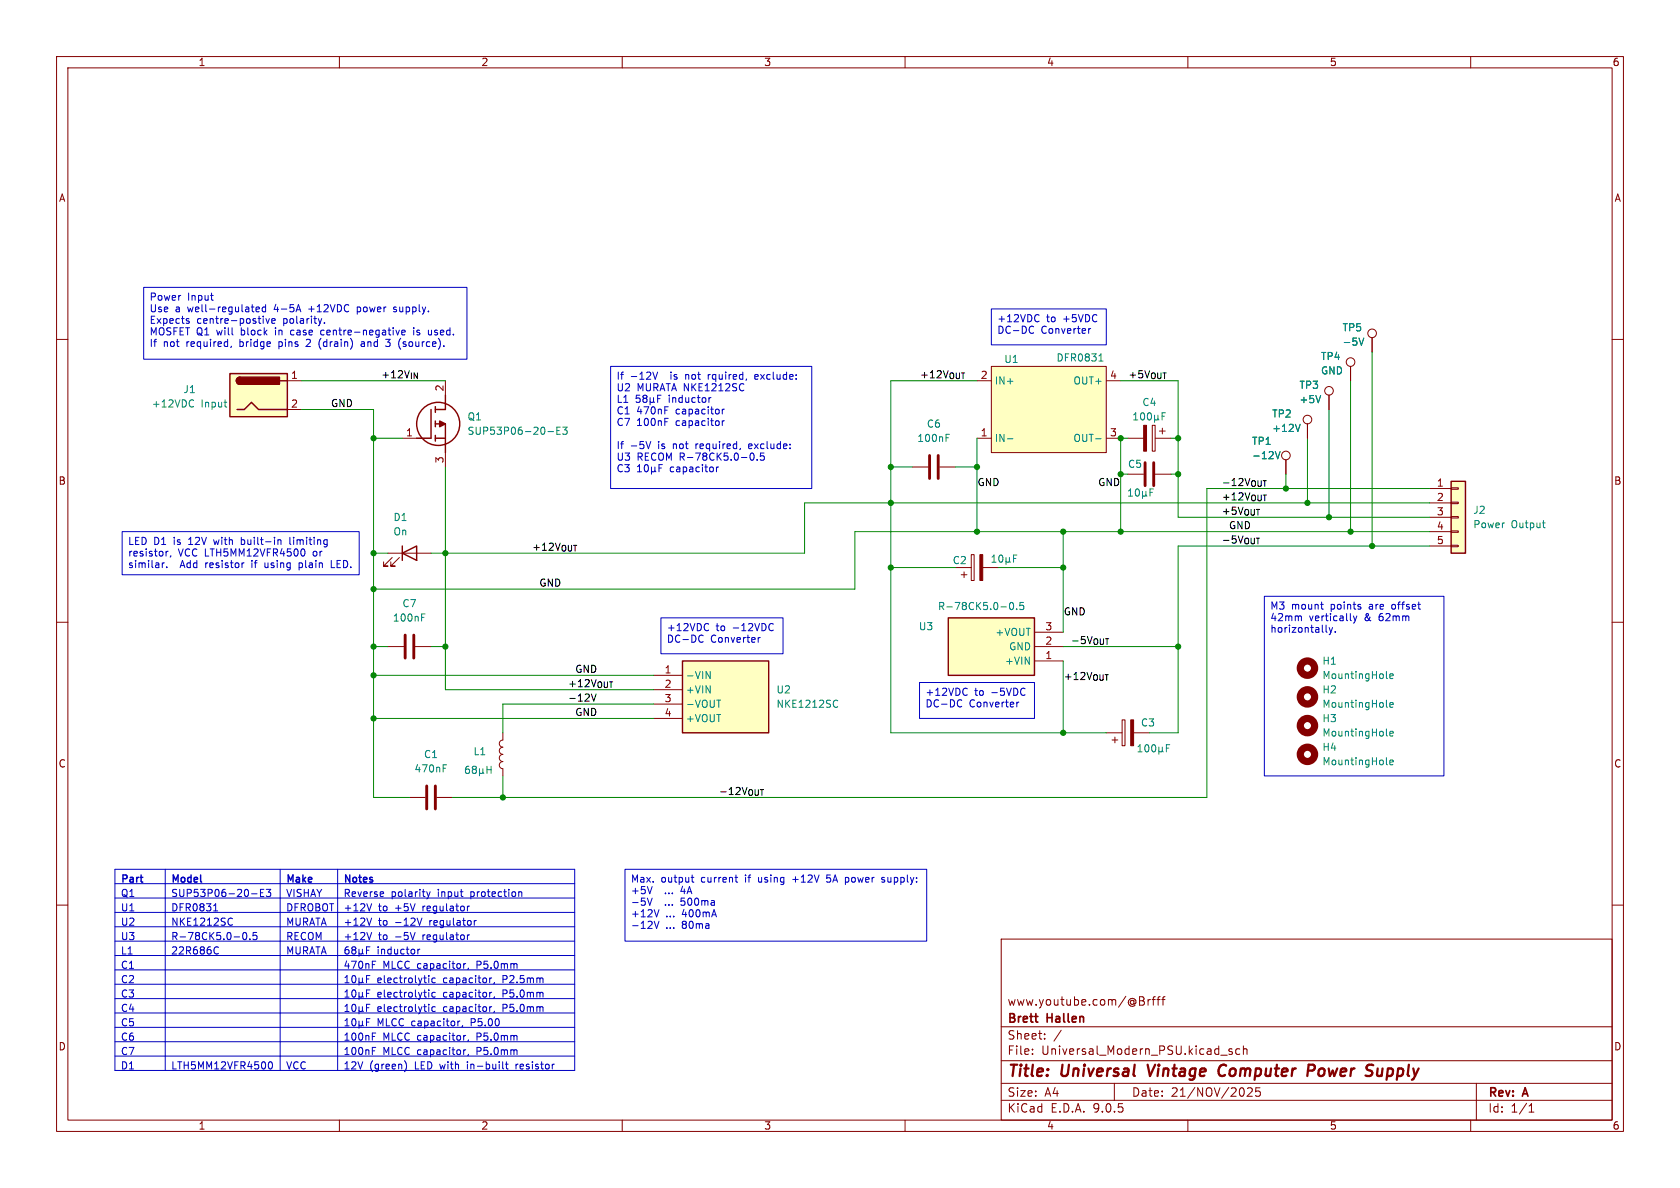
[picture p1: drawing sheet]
<svg xmlns="http://www.w3.org/2000/svg" width="297mm" height="210mm" viewBox="0 0 297 210" stroke-linecap="round" stroke-linejoin="round" font-family="sans-serif">
<g fill="none" stroke="#840000" stroke-width=".18">
<path d="M10 10h277v190h-277zM12 12h273v186h-273zM60 10v2M110 10v2M160 10v2M210 10v2M260 10v2M10 60h2M238.8 64.8v2.5M285 60h2M68.6 97.8h7.6M69.3 98.6l-1.5 1.5h.8h-.8v-.8"/>
<path d="M70.6 98.6l-1.5 1.5h.7h-.7v-.8M10 110h2M285 110h2M10 160h2M177 166h108v32h-108zM202.2 177.1v.5M203 176.7v1M203.4 176.7l-.3 .1-.1 .2M203.7 176.7h.5M204.2 176.2l-.3 .2v1.3M204.5 176.7h.6M205.1 176.2l-.4 .2v1.3"/>
<path d="M205.4 176.7h.6M206 176.2l-.4 .2v1.3M285 160h2M60 198v2M110 198v2M160 198v2M177 194.5h108M177 191.5h108M177 187.5h108M177 181.5h108M182.5 186.3v.1M182.5 185.5v.1"/>
<path d="M184.7 183.6v.1M184.7 182.8v.1M187.6 182.1l-1.3 2M197 191.5v3M210 198v2M215.8 186.5h1.2M217.8 185.5l-.3-.1-.3 .2 .1 .2 .5 .2v.3h-.6M219.2 185.5l-.5-.1-.2 .3v.4l.1 .2h.6M219.8 185.5l.2-.1 .4 .1 .1 .9M219.8 184.9v1.5M221.3 192.4v.5l-.8 .9h.9M222 192.3v.7l.2-.1h.5l.1 .6-.3 .3-.5-.1"/>
<path d="M260 198v2M261 191.5v6.5M270.3 196.6h.9M270.3 195.5l.4-.4v1.5"/>
<circle cx="238.8" cy="64" r=".76"/>
</g>
<path d="M202.9 188.2l.4 2M216.4 188.2a1.13 1.13 0 0 0-.9 .7 1.13 1.13 0 0 0 .2 1.2l.3 .1 .5-.1M231.4 188.2l.9 .1a.58 .58 0 0 1-.3 1h-.8M243.6 188.9l-.1 1.2 .2 .1 .5-.1" fill="none" stroke="#840000" stroke-width=".4"/>
<path d="M71.1 97.8l2.6-1.3v2.6zM71.1 96.5v2.6" fill="none" stroke="#840000" stroke-width=".25"/>
<path d="M256.5 85.1h2.6v12.7h-2.6z" fill="#ffffc2"/>
<path d="M256.5 85.1h2.6v12.7h-2.6z" fill="none" stroke="#840000" stroke-width=".25"/>
<g fill="none" stroke="#840000" stroke-width=".18">
<path d="M252.7 86.4h3.8M252.7 88.9h3.8M252.7 91.4h3.8M252.7 94h3.8M252.7 96.5h3.8M256.5 86.2h1.3v.3h-1.3zM256.5 88.8h1.3v.2h-1.3zM256.5 91.3h1.3v.3h-1.3zM256.5 93.9h1.3v.2h-1.3zM256.5 96.4h1.3v.2h-1.3zM68.6 114.3h2.8M73.4 114.3h2.8"/>
<path d="M88.9 132.1a.64 .64 0 0 0-.6 .6 .64 .64 0 0 0 .6 .7 .64 .64 0 0 0-.6 .6 .64 .64 0 0 0 .6 .6 .63 .63 0 0 0-.6 .7 .63 .63 0 0 0 .6 .6v1.3M88.9 129.5v1.3a.63 .63 0 0 0-.6 .6 .63 .63 0 0 0 .6 .7M72.4 141h2.8M77.2 141h2.8"/>
</g>
<g fill="none" stroke="#008484" stroke-width=".18">
<path d="M272.7 92.4h.5M273 93.3h.2M74.5 109.1h.5M74.5 108.5h.6M78.3 135.8h.5M78.3 135.2h.7M82.9 135.5h-.4a.86 .86 0 0 0 0 1.2l.4-.1 .1-.4-.2-.3h-.3l-.2 .3M83.7 136l-.2-.2 .2-.3h.3l.2 .2-.2 .3M83.7 136l-.2 .2 .1 .4 .1 .1h.4l.1-.2v-.3l-.2-.2M83.7 136h.3M84.8 136.5l.1 .2h.3l.2-.2M84.8 135.9v1.2"/>
<path d="M85.4 136.5l.1 .2M85.4 135.9v.6M86.1 135.5v1.2M86.1 136.1h.7M86.8 135.5v1.2"/>
</g>
<path d="M71.6 112.3v4M73.2 112.3v4M75.4 138.9v4.1M77 138.9v4.1" fill="none" stroke="#840000" stroke-width=".51"/>
<path d="M40.6 66h10.2v7.7h-10.2z" fill="#ffffc2"/>
<path d="M40.6 66h10.2v7.7h-10.2zM41.9 72.4h1.3l1.2-1.3 1.3 1.3h5.1M42.4 66.7a.64 .64 0 0 0-.6 .6 .64 .64 0 0 0 .6 .6M49.5 67.3h1.3" fill="none" stroke="#840000" stroke-width=".25"/>
<g fill="#840000" stroke="#840000" stroke-width=".25">
<path d="M42 66.9l.4-.2v1.2a.63 .63 0 0 1-.6-.3 .63 .63 0 0 1 .2-.7z"/>
<path d="M42.4 66.7h7v1.2h-7z"/>
</g>
<g fill="none" stroke="#840000" stroke-width=".18">
<path d="M50.8 67.3h2.5M50.8 72.4h2.5M171.7 98h.5v4.6h-.5zM227.3 81.3v2.5M168.9 100.3h2.8M169.9 101.6h1M170.4 101.1v1M173.7 100.3h2.8"/>
<circle cx="227.3" cy="80.5" r=".76"/>
</g>
<g fill="none" stroke="#008484" stroke-width=".18">
<path d="M34 70.7l.2 .1M34.2 71.8l-.2 .2M39.6 71.1h.5M40 72h.1M225.5 79.8l.4 1.3 .4-1.3M175.4 99.4h.7M175.4 98.5l.3-.4v1.3M176.8 98.2l.1-.1a.68 .68 0 0 1 .4 .7 .68 .68 0 0 1-.4 .6 .84 .84 0 0 1-.1-1.2zM177.8 99.2l.2 .2h.3l.2-.2M177.8 98.5v1.3M178.5 99.2l.1 .2M178.5 98.5v.7"/>
<path d="M179.2 98.7h.4M179.8 98.1h-.6v1.3"/>
</g>
<path d="M173.2 98h.5v4.6h-.5z" fill="#840000" stroke="#840000" stroke-width=".18"/>
<path d="M167.6 109.2h15.3v10.2h-15.3z" fill="#ffffc2"/>
<path d="M167.6 109.2h15.3v10.2h-15.3z" fill="none" stroke="#840000" stroke-width=".25"/>
<path d="M199.4 77.5h2.8M203.7 75.2h.5v4.6h-.5zM204.2 77.5h2.8M205 76.2h1M205.5 75.7v1M161.3 82.6h2.8M166.1 82.6h2.8M199.4 83.8h2.8M204.2 83.8h2.8M182.9 116.8h5.1M182.9 114.3h5.1M182.9 111.8h5.1" fill="none" stroke="#840000" stroke-width=".18"/>
<g fill="none" stroke="#008484" stroke-width=".18">
<path d="M167.2 77.4h.5M167.2 76.8h.7M200.4 74.2h.7M200.4 73.3l.4-.3v1.2M201.8 73h.1a.68 .68 0 0 1 .5 .6 .68 .68 0 0 1-.5 .6 .84 .84 0 0 1-.1-1.2zM203 73.1l.1-.1a.68 .68 0 0 1 .5 .6 .68 .68 0 0 1-.5 .6l-.1-.1-.2-.3zM204.1 74.1l.2 .1h.2l.2-.1M204.1 73.4v1.3M204.7 74.1l.2 .1M204.7 73.4v.7M205.4 73.6h.5M206 73h-.6v1.2"/>
<path d="M199.5 87.7h.7M199.5 86.8l.4-.4v1.3M200.9 86.5l.1-.1a.68 .68 0 0 1 .5 .7 .68 .68 0 0 1-.5 .6 .84 .84 0 0 1-.1-1.2zM202 87.5l.2 .2h.2l.2-.2M202 86.9v1.2M202.6 87.5l.2 .2M202.6 86.9v.6M203.3 87h.4M203.9 86.4h-.6v1.3M178.6 106.6l.2-.1a.68 .68 0 0 1 .4 .6 .68 .68 0 0 1-.4 .7 .84 .84 0 0 1-.2-1.2zM179.7 107.6v.2M180.9 106.5h-.6v.6l.2-.1h.4l.1 .2-.1 .4-.1 .2-.5-.2"/>
<path d="M245.1 119.8l.2 .2M245.7 119.5l.6-.1-.1-.2-.3-.1-.2 .2 .1 .6h.4M245.1 135l.2 .2M245.1 129.9l.2 .2M245.1 124.9l.2 .1M245.7 134.8l.6-.1-.1-.3h-.3l-.2 .1 .1 .6h.4M245.7 124.6l.6-.1-.1-.2-.3-.1-.2 .2 .1 .6h.4M245.7 129.7l.6-.1-.1-.3h-.3l-.2 .2 .1 .6h.4"/>
</g>
<path d="M202.2 75.2h.5v4.6h-.5z" fill="#840000" stroke="#840000" stroke-width=".18"/>
<g fill="none" stroke="#840000" stroke-width="1.3">
<circle cx="231.1" cy="118.1" r="1.27"/>
<circle cx="231.1" cy="123.2" r="1.27"/>
<circle cx="231.1" cy="128.3" r="1.27"/>
<circle cx="231.1" cy="133.3" r="1.27"/>
</g>
<path d="M164.3 80.5v4.1M165.9 80.5v4.1M202.4 81.8v4.1M204 81.8v4.1" fill="none" stroke="#840000" stroke-width=".51"/>
<path d="M175.3 64.8h20.3v15.2h-20.3z" fill="#ffffc2"/>
<path d="M172.7 77.5h2.6M172.7 67.3h2.6M175.3 64.8h20.3v15.2h-20.3zM195.6 77.5h2.5M195.6 67.3h2.5M195.6 129.5h2.8M196.6 130.8h1M197.1 130.3v1M198.4 127.3h.5v4.5h-.5zM200.4 129.5h2.8" fill="none" stroke="#840000" stroke-width=".18"/>
<g fill="none" stroke="#008484" stroke-width=".18">
<path d="M178.1 77.6h1M193.7 77.6h1M194.3 63.8h.7M194.4 62.9l.2-.3v1.2M201.2 132.9h.7M201.2 132l.3-.4v1.3M202.6 131.7l.1-.1a.68 .68 0 0 1 .4 .7 .68 .68 0 0 1-.4 .6 .84 .84 0 0 1-.1-1.2zM203.7 131.8l.2-.2a.68 .68 0 0 1 .4 .7 .68 .68 0 0 1-.4 .6l-.2-.1-.1-.4zM204.9 132.7l.2 .2h.2l.2-.2M204.9 132.1v1.2M205.5 132.7l.2 .2M205.5 132.1v.6"/>
<path d="M206.2 132.2h.4M206.8 131.6h-.6v1.3"/>
</g>
<path d="M199.9 127.3h.5v4.5h-.5z" fill="#840000" stroke="#840000" stroke-width=".18"/>
<path d="M120.6 116.8h15.3v12.7h-15.3z" fill="#ffffc2"/>
<g fill="none" stroke="#840000" stroke-width=".25">
<path d="M76.2 72.4v5.1h-2.5M77 77.5h1.7M77 71.9v1M77 74.4v1M77 77v1M77 74.9h1.7v5.1M78.7 69.9v2.5h-1.7M120.6 116.8h15.3v12.7h-15.3z"/>
<circle cx="77.5" cy="74.9" r="3.8"/>
</g>
<g fill="none" stroke="#840000" stroke-width=".18">
<path d="M242.6 59.7v2.5M71.1 77.5h2.6M78.7 67.3v2.6M231.1 74.9v2.6M234.9 69.9v2.5M238.8 64.8v2.5M78.7 80v2.6M227.3 81.3v2.5M115.6 119.4h5M115.6 121.9h5M115.6 124.5h5M115.6 127h5"/>
<circle cx="242.6" cy="58.9" r=".76"/>
<circle cx="231.1" cy="74.2" r=".76"/>
<circle cx="234.9" cy="69.1" r=".76"/>
</g>
<path d="M240.3 59.8l.4 1.2 .4-1.2M96.9 76.3h.9M98.4 76.1h.5M99.1 75.5h-.7v1.3h.7M99.5 75.5h.8l-.5 .5 .4 .1v.6l-.2 .1-.5-.1M225.5 79.8l.4 1.3 .4-1.3M229.9 75l-.5 1.3M233.5 69.9l-.4 1.3M124.8 118.7l.8 1.3v-1.3M126.7 123.8h.7M147.7 123.8l.4 .1M148.1 124.9l-.4 .1" fill="none" stroke="#008484" stroke-width=".18"/>
<path d="M77.7 74.4l1 .5-1 .5z" fill="#840000" stroke="#840000" stroke-width=".25"/>
<path d="M104.5 122.7l.5 1.2 .4-1.2" fill="none" stroke="#000" stroke-width=".18"/>
<path d="M22.4 154.8l-.7-.1v1.2M24.9 154.7v1.1M30.6 155.9v-1.2l.5 .9 .4-.9v1.2M33.8 154.7v1.2M35.5 154.7v1.1M51 155.9v-1.2l.4 .9 .4-.9v1.2M53.6 154.7v1.2M61.8 154.7v1.2l-.7-1.2v1.2M63.6 154.7v1.1" fill="none" stroke="#0000c2" stroke-width=".25"/>
<g fill="none" stroke="#0000c2" stroke-width=".18">
<path d="M25.4 50.8h57.1v12.7h-57.1zM33.1 56.7l.3 .1 .1 .2-.2 .2h-.3M37.2 52.2h.5M37.6 53.1h.1M44.4 54.3h.5M44.8 55.1h.1M45.3 54.7l.6-.1-.1-.3h-.4l-.1 .2v.6h.5M46.5 55.9v.1M46.5 56.3v.9M47 54.3h-.4l-.3 .2 .2 .6h.5M47 53.8v1.3M47 56.3l.3 .9 .3-.9"/>
<path d="M48 56.7l.6-.1v-.2l-.4-.1-.2 .2 .1 .6h.5M51.4 58.5v.5l.2 .2M52.8 53.8l.4 1.3M56.8 58.5v.6l.4 .1M56.8 59.8a1.46 1.46 0 0 0 0 1.9M56.9 56.3l-.3 .9M57.2 58.4h-.4M57.4 57v.2M63.2 54.3v1.2M63.2 55.1h.1M63.3 54.3h-.1M69.6 55.1h.3"/>
<path d="M69.9 54.3l-.3 .2v.1l.3 .1M70.6 58.4l-.3 .8M71 58.8l.6-.1v-.3h-.4l-.2 .1 .1 .6h.5M73.1 57.9v.2M73.1 58.4v.8M76.3 59.1l-.4 .1M76.3 58.4v.8M175.3 54.6h20.3v6.4h-20.3zM182.7 58.8l-.3 .1M183.4 55.6l.3 .1M183.7 56.8l-.3 .1M192.5 58.1v.8"/>
<path d="M192.8 58.1l-.3 .2M40.9 61.2l-.1 .2M54.8 60.5l-.7 .8h.8M64.4 60.7l-.4 .1-.2 .2 .2 .3 .4-.1M68.9 60.6l.1 .1M69 61l-.3 .3h-.3M71.3 61.2l.3 .1M71.4 60.4l-.1 .2 .1 .2M107.9 64.8h35.6v21.6h-35.6zM112.5 69.9l-.1 .6 .2-.2 .5 .1 .1 .5-.3 .2-.5-.1M113.7 70.1l.2 .3M113.9 70.4l-.2 .3v.3l.2 .1h.4l.1-.2v-.2l-.3-.3"/>
<path d="M113.9 70.4h.2M114.4 70.1l-.3 .3M114.9 71l.2 .1h.3l.1-.1M114.9 70.3v1.3M115.1 78l-.5 1.3M115.4 65.8l.4 1.2 .5-1.2M115.5 71l.2 .1M115.5 70.3v.7M116.3 70.5h.4M116.3 69.9v1.2M125.2 66.2v.8M125.3 70.3v.8"/>
<path d="M125.5 66.2l-.3 .2M125.7 70.3l-.4 .2M127.7 72.3v.9M127.7 74.4v.8M128.1 72.3l-.4 .3M128.1 74.4l-.4 .2M130.9 79.3l-.1 .1M132.5 78.5l-.2 .1v.5l.2 .2M133 78.8l-.7 .1M133.9 66.2h-.3l-.2 .2 .1 .6h.4M134 66.5l-.6 .1M21.6 94h41.9v7.6h-41.9z"/>
<path d="M28.7 99.5v.8M28.8 99.6l-.1 .1M29.4 97.5v.8M29.7 97.5l-.3 .2M30.2 98.2l-.1 .3M42.7 95v1.3M42.7 96.2l.1 .1M42.8 95.4l-.1 .1M43.1 99.5l-.2 .1M46.8 99.5v.7l.2 .1M49.1 95.4v.9M49.1 95.5l.2-.1 .3 .1 .1 .8"/>
<path d="M51.2 95v1.1l.2 .2M52.9 99.5v1.3M53.2 99.5l-.3 .1M53.9 97.5l-.1 .7-.3 .1M58.6 99.1v1.2h.6M112.7 83.4h.7M112.9 82.3l-.2 .2M113.1 82.1v1.3M114 82.4l-.1 .5 .1 .4 .2 .1 .4-.2v-.8M115.2 83.2l.2 .2h.2l.2-.2M115.2 82.6v1.2M115.8 83.2l.2 .2"/>
<path d="M115.8 82.6v.6M116.5 82.7h.4M116.5 82.1v1.3M126.7 82.6v.8M127 82.6l-.3 .2M132.6 80.3v.3M133.3 80.3v.6l-.2 .4h-.3l-.2-.4M133.9 81.2v.2M134.5 80.1l-.1 .6 .2-.1h.4l.1 .5-.2 .3-.5-.2M29.5 100.2v.1M52.9 100.3h.3M116.8 109.2h21.6v6.4h-21.6z"/>
<path d="M124.3 113.4l-.4 .1M125 110.2l.3 .1M125.3 111.4l-.3 .1M134 112.7v.8M134.4 112.7l-.4 .2M136.5 110.2l.2 .1M136.7 111.4l-.2 .1M223.5 105.4h31.8v31.8h-31.8zM229.7 108.9l.4 .2v.6M233.5 106.8h.4M233.7 107.6l.2 .1M234.4 110.5v1.1l.2 .2"/>
<path d="M235 110.9l.3 .9M235.3 111.8l-.3 .4M235.6 110.9l-.3 .9M236.1 111.7v.1M239.3 108.9l.3 .8M239.6 109.7l-.3 .5M239.9 108.9l-.3 .8M162.6 120.7h20.3v6.3h-20.3zM170 124.8l-.3 .2M170.7 121.7l.3 .1M171 122.8l-.3 .1M179.8 124.1v.9"/>
<path d="M180.1 124.1l-.3 .3M181.2 121.7v.1M181.2 122.8v.1M20.3 156.2h81.3M20.3 158.8h81.3M20.3 153.7h81.3v35.5h-81.3zM29.2 153.7v35.5M44.5 158h.9M46 157.8h.5M46.7 157.2h-.7v1.3h.7M47.1 157.2h.8l-.5 .5 .4 .1v.6l-.2 .1-.5-.1M49.5 153.7v35.5"/>
<path d="M59.7 153.7v35.5M65.7 159.8l-.4 1.2M67.8 157.7v.2l-.6 .2M75.4 157.6l.3 .9M75.7 158.5l-.3 .4M76 157.6l-.3 .9M91.7 157.8l.2-.2 .3 .1 .1 .8M110.5 153.7h53.3v12.7h-53.3zM114.4 158.8l.5 1.2 .4-1.2M115.3 156.7l-.4 1.3M122.2 155.1h.5M122.4 154.7v1.1l.3 .1"/>
<path d="M129.9 155.1h.5M130.1 155.8l.3 .1M140.1 155.5h1M146.1 155.8l.5 .1M146.8 154.7h-.6l-.1 .6 .5-.1M149.6 155.1l.4 .1M150 155.8l-.4 .1M155.9 155.3l.5 .4-.2 .2h-.3M156.4 155.2l-.3-.1-.2 .2M20.3 161.3h81.3M20.3 163.8h81.3M20.3 166.4h81.3"/>
<path d="M20.3 168.9h81.3M20.3 171.5h81.3M20.3 174h81.3M20.3 176.5h81.3M20.3 179.1h81.3M37.8 161h.7M37.9 160.1l.2-.3v1.2M38.1 167.4h.3l.2 .1M38.6 168.5l-.2 .1h-.3M40.7 162.3l.4 .1M41.1 163.4l-.4 .2M43 165l.2-.2a.68 .68 0 0 1 .4 .7 .68 .68 0 0 1-.4 .6l-.2-.1-.1-.4z"/>
<path d="M44.2 166v.1M45.4 164.8h-.6l-.1 .6 .2-.1 .4 .1 .1 .2v.4l-.2 .1-.5-.1M61 173.7h.7M61 172.8l.3-.3v1.2M61 175.4l.3-.4v1.3M61 177.9l.3-.4v1.3M61 176.3h.7M61 178.8h.7M61.6 167.4h-.4a.86 .86 0 0 0 0 1.2l.4-.1 .1-.4-.2-.2h-.3l-.2 .2M62.3 172.6l.2-.1a.68 .68 0 0 1 .4 .6 .68 .68 0 0 1-.4 .6l-.2-.1-.1-.4zM62.3 175.1l.2-.1a.68 .68 0 0 1 .4 .6 .68 .68 0 0 1-.4 .7l-.2-.2-.1-.3zM62.3 177.7l.2-.2a.68 .68 0 0 1 .4 .7 .68 .68 0 0 1-.4 .6l-.2-.1-.1-.4z"/>
<path d="M62.4 167.9l-.2 .3 .1 .3 .1 .1h.4l.1-.2v-.2l-.2-.3M62.4 167.9l-.2-.2 .2-.3h.3l.2 .2-.2 .3M62.4 167.9h.3M63.5 168.5l.1 .1h.3l.2-.1M63.5 167.8v1.3M63.5 172.9v1.2M63.5 175.4v1.3M63.5 178v1.2M63.5 173.5l.1 .2h.3l.2-.2M63.5 176.1l.1 .2h.3l.2-.2M63.5 178.6l.1 .2h.3l.2-.2M64.1 168.5l.2 .1"/>
<path d="M64.1 167.8v.7M64.1 172.9v.6M64.1 175.4v.7M64.1 178v.6M64.1 173.5l.2 .2M64.1 176.1l.2 .2M64.1 178.6l.2 .2M64.8 168h.4M64.8 173.1h.4M64.8 175.6h.4M64.8 178.1h.4M65.4 167.4h-.6v1.2"/>
<path d="M65.4 172.5h-.6v1.2M65.4 175h-.6v1.3M65.4 177.5h-.6v1.3M65.7 162.3l-.4 1.3M65.7 164.8l-.4 1.3M65.8 170.5h.4M65.8 169.9h.6M73.4 164.8l-.4 1.3M73.9 167.8v.8M74.2 167.8l-.3 .2M74.6 162.3l-.4 1.3M75.7 172.5l.1 .1"/>
<path d="M75.8 172.5v.1M75.8 172.9v.8M75.8 175v.1M75.8 175.4v.9M75.8 177.5v.2M75.8 178v.8M75.9 172.5l-.1 .1M77 172.9h-.4l-.3 .2 .2 .6h.5M77 175.5l-.4-.1-.3 .3 .2 .5h.5M77 178h-.4l-.3 .2 .2 .5h.5M82.3 170.3l-.3 .3M82.6 160.2v.8"/>
<path d="M82.6 165.3v.8M82.8 171.1l-.1 .3M83 160.2l-.4 .2M83 165.3l-.4 .2M83.8 162.7v.9M84.2 162.7l-.4 .3M86.9 172.9l-.3 .2M86.9 175.4l-.3 .3M86.9 178l-.3 .2M87.4 173.7l-.1 .2M87.4 176.2l-.1 .2M87.4 178.7l-.1 .3"/>
<path d="M115.7 162.9l.4 1.2 .4-1.2M116.5 160.8l-.4 1.3M20.3 181.6h81.3M20.3 184.2h81.3M20.3 186.7h81.3M47.6 187.8l.1-.1a.68 .68 0 0 1 .5 .6 .68 .68 0 0 1-.5 .7l-.1-.2-.2-.3zM61 180.4l.3-.3v1.2M61 181.3h.7M62.3 180.2l.2-.1a.68 .68 0 0 1 .4 .6 .68 .68 0 0 1-.4 .6l-.2-.1-.1-.3zM63.5 180.5v1.3M63.5 181.2l.1 .1h.3l.2-.1M64.1 180.5v.7"/>
<path d="M64.1 181.2l.2 .1M64.8 180.7h.4M65.4 180.1h-.6v1.2M65.8 183.2h.4M65.8 182.6h.6M65.8 185.8h.4M65.8 185.2h.6M71.7 187.8a1.47 1.47 0 0 1-.2 1.6M81.3 180.5l-.4 .2M81.8 181.3l-.1 .2M82.3 183l-.3 .3M82.3 185.6l-.3 .2"/>
<path d="M82.8 183.8l-.1 .3M82.8 186.4l-.1 .2M88.9 187.7v1.1l.1 .2M89.3 188.1h.5M89.5 187.7v1.1l.3 .2M91.2 188.1v.9M91.5 188.1l-.3 .3"/>
</g>
<g fill="none" stroke="#008400" stroke-width=".18">
<path d="M53.3 72.4h12.7v68.6h6.4M53.3 67.3h25.4M66 77.5h5.1M172.7 67.3h-15.2v62.2h38.1M172.7 77.5v16.5M198.1 67.3h10.2v24.1h44.4M199.4 77.5h-1.3v16.5M207 77.5h1.3M231.1 77.5v11.4M234.9 72.4v19M238.8 67.3v26.7M242.6 62.2v34.3"/>
<path d="M66 97.8h2.6M78.7 82.6v39.3h36.9M157.5 82.6h3.8M168.9 82.6h3.8M188 94v17.8M198.1 83.8h1.3M207 83.8h1.3M227.3 83.8v2.6M252.7 96.5h-44.4v33h-5.1M252.7 86.4h-39.3v54.6h-133.4M252.7 88.9h-110.5v8.9h-66M252.7 94h-101.6v10.1h-85.1"/>
<path d="M66 114.3h2.6M66 119.4h49.6M76.2 114.3h2.5M157.5 100.3h11.4M176.5 100.3h11.5M188 114.3h20.3M188 116.8v12.7M66 127h49.6M88.9 137.2v3.8M115.6 124.5h-26.7v5"/>
</g>
<g fill="#008400" stroke="#008400" stroke-width=".18">
<circle cx="242.6" cy="96.5" r=".46"/>
<circle cx="238.8" cy="94" r=".46"/>
<circle cx="234.9" cy="91.4" r=".46"/>
<circle cx="227.3" cy="86.4" r=".46"/>
<circle cx="231.1" cy="88.9" r=".46"/>
<circle cx="208.3" cy="77.5" r=".46"/>
<circle cx="157.5" cy="100.3" r=".46"/>
<circle cx="157.5" cy="88.9" r=".46"/>
<circle cx="88.9" cy="141" r=".46"/>
<circle cx="78.7" cy="97.8" r=".46"/>
<circle cx="188" cy="100.3" r=".46"/>
<circle cx="208.3" cy="114.3" r=".46"/>
<circle cx="198.1" cy="94" r=".46"/>
<circle cx="188" cy="94" r=".46"/>
<circle cx="172.7" cy="82.6" r=".46"/>
<circle cx="208.3" cy="83.8" r=".46"/>
<circle cx="198.1" cy="83.8" r=".46"/>
<circle cx="188" cy="129.5" r=".46"/>
<circle cx="198.1" cy="77.5" r=".46"/>
<circle cx="157.5" cy="82.6" r=".46"/>
<circle cx="172.7" cy="94" r=".46"/>
<circle cx="66" cy="104.1" r=".46"/>
<circle cx="66" cy="114.3" r=".46"/>
<circle cx="66" cy="127" r=".46"/>
<circle cx="66" cy="119.4" r=".46"/>
<circle cx="66" cy="77.5" r=".46"/>
<circle cx="78.7" cy="114.3" r=".46"/>
<circle cx="66" cy="97.8" r=".46"/>
</g>
<g font-size="2.8" fill="#840000">
<text x="178" y="190.9">Title:</text>
<text x="187.7" y="190.9">Universal</text>
<text x="203.8" y="190.9">Vintage</text>
<text x="217.1" y="190.9">Computer</text>
<text x="233.6" y="190.9">Power</text>
<text x="244.8" y="190.9">Supply</text>
</g>
<g font-size="2.1" fill="#840000">
<text x="178" y="178">www.youtube.com/@Brfff</text>
<text x="178" y="184">Sheet:</text>
<text x="178" y="181.2">Brett</text>
<text x="185.2" y="181.2">Hallen</text>
<text x="178" y="186.7">File:</text>
<text x="184.1" y="186.7">Universal_Modern_PSU.kicad_sch</text>
<text x="178" y="196.9">KiCad</text>
<text x="178" y="194.1">Size:</text>
<text x="184.7" y="194.1">A4</text>
<text x="185.7" y="196.9">E.D.A.</text>
<text x="193.3" y="196.9">9.0.5</text>
<text x="200" y="194.1">Date:</text>
<text x="207" y="194.1">21/NOV/2025</text>
<text x="263" y="194.3">Rev:</text>
<text x="263" y="196.9">Id:</text>
<text x="267.1" y="196.9">1/1</text>
<text x="269.4" y="194.3">A</text>
</g>
<g font-size="1.8" fill="#840000">
<text x="35" y="11.9">1</text>
<text x="85" y="11.9">2</text>
<text x="135" y="11.9">3</text>
<text x="185" y="11.9">4</text>
<text x="235" y="11.9">5</text>
<text x="285" y="11.9">6</text>
<text x="10.3" y="35.9">A</text>
<text x="285.3" y="35.9">A</text>
<text x="51.4" y="67.1">1</text>
<text x="78.5" y="69.3" transform="rotate(-90 78.5 69.3)">2</text>
<text x="196.1" y="67.1">4</text>
<text x="51.4" y="72.1">2</text>
<text x="71.7" y="77.2">1</text>
<text x="173.3" y="77.2">1</text>
<text x="196.1" y="77.2">3</text>
<text x="78.5" y="82" transform="rotate(-90 78.5 82)">3</text>
<text x="10.3" y="85.9">B</text>
<text x="253.9" y="86.1">1</text>
<text x="253.9" y="88.6">2</text>
<text x="285.3" y="85.9">B</text>
<text x="253.9" y="91.2">3</text>
<text x="253.9" y="93.7">4</text>
<text x="253.9" y="96.3">5</text>
<text x="184.7" y="111.5">3</text>
<text x="117.4" y="119.1">1</text>
<text x="184.7" y="116.6">1</text>
<text x="184.7" y="114">2</text>
<text x="117.4" y="121.7">2</text>
<text x="117.4" y="124.2">3</text>
<text x="117.4" y="126.7">4</text>
<text x="10.3" y="135.9">C</text>
<text x="285.3" y="135.9">C</text>
<text x="10.3" y="185.9">D</text>
<text x="285.3" y="185.9">D</text>
<text x="35" y="199.9">1</text>
<text x="85" y="199.9">2</text>
<text x="135" y="199.9">3</text>
<text x="185" y="199.9">4</text>
<text x="235" y="199.9">5</text>
<text x="285" y="199.9">6</text>
</g>
<g font-size="1.8" fill="#0000c2">
<text x="26.4" y="53.5">Power</text>
<text x="33.1" y="53.5">Input</text>
<text x="26.4" y="55.5">Use</text>
<text x="26.4" y="57.6">Expects</text>
<text x="26.4" y="59.6">MOSFET Q1</text>
<text x="31" y="55.5">a</text>
<text x="33.3" y="55.5">well-regulated</text>
<text x="34.8" y="57.6">centre-postive</text>
<text x="38.4" y="59.6">will</text>
<text x="42.9" y="59.6">block</text>
<text x="48.7" y="55.5">4-5A</text>
<text x="49.1" y="59.6">in</text>
<text x="50.2" y="57.6">polarity.</text>
<text x="52" y="59.6">case</text>
<text x="55" y="55.5">+12VDC</text>
<text x="57.6" y="59.6">centre-negative</text>
<text x="63.8" y="55.5">power</text>
<text x="70.4" y="55.5">supply.</text>
<text x="74.2" y="59.6">is</text>
<text x="77" y="59.6">used.</text>
<text x="176.2" y="57.3">+12VDC</text>
<text x="176.2" y="59.3">DC-DC</text>
<text x="184" y="59.3">Converter</text>
<text x="185" y="57.3">to</text>
<text x="188" y="57.3">+5VDC</text>
<text x="26.4" y="61.7">If</text>
<text x="28.9" y="61.7">not</text>
<text x="33" y="61.7">required,</text>
<text x="42.6" y="61.7">bridge</text>
<text x="49.7" y="61.7">pins</text>
<text x="54.8" y="61.7">2</text>
<text x="57.2" y="61.7">(drain)</text>
<text x="64.9" y="61.7">and</text>
<text x="69.5" y="61.7">3</text>
<text x="71.9" y="61.7">(source).</text>
<text x="108.9" y="67.4">If</text>
<text x="108.9" y="69.5">U2</text>
<text x="108.9" y="71.5">L1</text>
<text x="111.4" y="67.4">-12V</text>
<text x="112.6" y="69.5">MURATA NKE1212SC</text>
<text x="118.3" y="71.5">inductor</text>
<text x="118.8" y="67.4">is</text>
<text x="121.6" y="67.4">not</text>
<text x="125.8" y="67.4">rquired,</text>
<text x="134.3" y="67.4">exclude:</text>
<text x="108.9" y="73.6">C1</text>
<text x="108.9" y="75.6">C7</text>
<text x="112.6" y="73.6">470nF</text>
<text x="112.6" y="75.6">100nF</text>
<text x="119.6" y="73.6">capacitor</text>
<text x="119.6" y="75.6">capacitor</text>
<text x="108.9" y="79.7">If</text>
<text x="108.9" y="81.8">U3</text>
<text x="108.9" y="83.8">C3</text>
<text x="111.4" y="79.7">-5V</text>
<text x="112.6" y="81.8">RECOM R-78CK5.0-0.5</text>
<text x="116.4" y="79.7">is</text>
<text x="118.6" y="83.8">capacitor</text>
<text x="119.2" y="79.7">not</text>
<text x="123.4" y="79.7">required,</text>
<text x="133" y="79.7">exclude:</text>
<text x="22.5" y="96.7">LED D1</text>
<text x="22.5" y="98.7">resistor,</text>
<text x="22.5" y="100.7">similar.</text>
<text x="30.8" y="96.7">is</text>
<text x="31.5" y="98.7">VCC LTH5MM12VFR4500</text>
<text x="32" y="100.7">Add</text>
<text x="33.6" y="96.7">12V</text>
<text x="36.6" y="100.7">resistor</text>
<text x="38.3" y="96.7">with</text>
<text x="43.3" y="96.7">built-in</text>
<text x="44.9" y="100.7">if</text>
<text x="47.4" y="100.7">using</text>
<text x="52.1" y="96.7">limiting</text>
<text x="53.7" y="100.7">plain</text>
<text x="55.6" y="98.7">or</text>
<text x="59.6" y="100.7">LED.</text>
<text x="117.8" y="111.9">+12VDC</text>
<text x="117.8" y="113.9">DC-DC</text>
<text x="125.6" y="113.9">Converter</text>
<text x="126.6" y="111.9">to</text>
<text x="129.6" y="111.9">-12VDC</text>
<text x="224.5" y="108.1">M3</text>
<text x="224.5" y="110.1">42mm</text>
<text x="224.5" y="112.2">horizontally.</text>
<text x="228.3" y="108.1">mount</text>
<text x="231.4" y="110.1">vertically</text>
<text x="235.3" y="108.1">points</text>
<text x="241.3" y="110.1">&amp;</text>
<text x="242.3" y="108.1">are</text>
<text x="244.1" y="110.1">62mm</text>
<text x="246.5" y="108.1">offset</text>
<text x="163.5" y="123.3">+12VDC</text>
<text x="163.5" y="125.4">DC-DC</text>
<text x="171.3" y="125.4">Converter</text>
<text x="172.3" y="123.3">to</text>
<text x="175.3" y="123.3">-5VDC</text>
<text x="21.3" y="156.7">Part</text>
<text x="21.3" y="158.9">Q1</text>
<text x="21.3" y="161.4">U1</text>
<text x="30.2" y="156.7">Model</text>
<text x="30.2" y="158.9">SUP53P06-20-E3</text>
<text x="30.2" y="161.4">DFR0831</text>
<text x="50.5" y="156.7">Make</text>
<text x="50.5" y="158.9">VISHAY</text>
<text x="50.5" y="161.4">DFROBOT</text>
<text x="60.6" y="156.7">Notes</text>
<text x="60.6" y="158.9">Reverse</text>
<text x="60.6" y="161.4">+12V</text>
<text x="66.9" y="161.4">to</text>
<text x="69.1" y="158.9">polarity</text>
<text x="69.9" y="161.4">+5V</text>
<text x="75" y="161.4">regulator</text>
<text x="77.5" y="158.9">input</text>
<text x="83.4" y="158.9">protection</text>
<text x="111.4" y="156.3">Max.</text>
<text x="111.4" y="158.4">+5V</text>
<text x="111.4" y="160.4">-5V</text>
<text x="116.8" y="156.3">output</text>
<text x="117.7" y="158.4">...</text>
<text x="117.7" y="160.4">...</text>
<text x="120.6" y="158.4">4A</text>
<text x="120.6" y="160.4">500ma</text>
<text x="124.1" y="156.3">current</text>
<text x="132" y="156.3">if</text>
<text x="134.5" y="156.3">using</text>
<text x="140.8" y="156.3">+12V</text>
<text x="147" y="156.3">5A</text>
<text x="150.5" y="156.3">power</text>
<text x="157.2" y="156.3">supply:</text>
<text x="21.3" y="164">U2</text>
<text x="21.3" y="166.5">U3</text>
<text x="30.2" y="164">NKE1212SC</text>
<text x="30.2" y="166.5">R-78CK5.0-0.5</text>
<text x="50.5" y="164">MURATA</text>
<text x="50.5" y="166.5">RECOM</text>
<text x="60.6" y="164">+12V</text>
<text x="60.6" y="166.5">+12V</text>
<text x="66.9" y="164">to</text>
<text x="66.9" y="166.5">to</text>
<text x="69.9" y="164">-12V</text>
<text x="69.9" y="166.5">-5V</text>
<text x="75" y="166.5">regulator</text>
<text x="76.2" y="164">regulator</text>
<text x="111.4" y="162.5">+12V</text>
<text x="111.4" y="164.5">-12V</text>
<text x="117.7" y="162.5">...</text>
<text x="117.7" y="164.5">...</text>
<text x="120.7" y="162.5">400mA</text>
<text x="120.7" y="164.5">80ma</text>
<text x="21.3" y="169">L1</text>
<text x="21.3" y="171.6">C1</text>
<text x="30.2" y="169">22R686C</text>
<text x="50.5" y="169">MURATA</text>
<text x="60.6" y="171.6">470nF</text>
<text x="66.7" y="169">inductor</text>
<text x="67.7" y="171.6">MLCC capacitor,</text>
<text x="84.5" y="171.6">P5.0mm</text>
<text x="21.3" y="174.1">C2</text>
<text x="21.3" y="176.7">C3</text>
<text x="21.3" y="179.2">C4</text>
<text x="66.7" y="174.1">electrolytic</text>
<text x="66.7" y="176.7">electrolytic</text>
<text x="66.7" y="179.2">electrolytic</text>
<text x="78.5" y="174.1">capacitor,</text>
<text x="78.5" y="176.7">capacitor,</text>
<text x="78.5" y="179.2">capacitor,</text>
<text x="89.1" y="174.1">P2.5mm</text>
<text x="89.1" y="176.7">P5.0mm</text>
<text x="89.1" y="179.2">P5.0mm</text>
<text x="21.3" y="181.7">C5</text>
<text x="21.3" y="184.3">C6</text>
<text x="60.6" y="184.3">100nF</text>
<text x="66.7" y="181.7">MLCC capacitor,</text>
<text x="67.7" y="184.3">MLCC capacitor,</text>
<text x="83.5" y="181.7">P5.00</text>
<text x="84.5" y="184.3">P5.0mm</text>
<text x="21.3" y="186.8">C7</text>
<text x="21.3" y="189.4">D1</text>
<text x="30.2" y="189.4">LTH5MM12VFR4500</text>
<text x="50.5" y="189.4">VCC</text>
<text x="60.6" y="186.8">100nF</text>
<text x="60.6" y="189.4">12V</text>
<text x="65.3" y="189.4">(green)</text>
<text x="67.7" y="186.8">MLCC capacitor,</text>
<text x="73.4" y="189.4">LED with</text>
<text x="83" y="189.4">in-built</text>
<text x="84.5" y="186.8">P5.0mm</text>
<text x="91.8" y="189.4">resistor</text>
</g>
<g font-size="1.8" fill="#008484">
<text x="237.2" y="58.8">TP5</text>
<text x="177.4" y="64.4">U1</text>
<text x="186.7" y="64.1">DFR0831</text>
<text x="233.4" y="63.9">TP4</text>
<text x="237.2" y="61.3">-5V</text>
<text x="32.3" y="69.7">J1</text>
<text x="175.8" y="68.2">IN+</text>
<text x="189.7" y="68.2">OUT+</text>
<text x="201.9" y="72">C4</text>
<text x="229.6" y="68.9">TP3</text>
<text x="229.6" y="71.5">+5V</text>
<text x="233.4" y="66.4">GND</text>
<text x="26.7" y="72.2">+12VDC</text>
<text x="35.5" y="72.2">Input</text>
<text x="82.6" y="77.1">SUP53P06-20-E3</text>
<text x="82.6" y="74.5">Q1</text>
<text x="163.8" y="75.8">C6</text>
<text x="224.8" y="74">TP2</text>
<text x="224.8" y="76.6">+12V</text>
<text x="162.1" y="78.3">100nF</text>
<text x="175.8" y="78.3">IN-</text>
<text x="189.7" y="78.3">OUT-</text>
<text x="199.3" y="82.9">C5</text>
<text x="221.2" y="78.8">TP1</text>
<text x="221.2" y="81.4">-12V</text>
<text x="69.5" y="92.3">D1</text>
<text x="69.5" y="94.8">On</text>
<text x="260.4" y="91">J2</text>
<text x="260.4" y="93.6">Power</text>
<text x="267.2" y="93.6">Output</text>
<text x="168.3" y="99.9">C2</text>
<text x="71" y="107.5">C7</text>
<text x="69.4" y="110.1">100nF</text>
<text x="162.3" y="111.6">U3</text>
<text x="165.7" y="108.1">R-78CK5.0-0.5</text>
<text x="175.9" y="112.6">+VOUT</text>
<text x="177.6" y="117.7">+VIN</text>
<text x="178.3" y="115.2">GND</text>
<text x="233.7" y="117.7">H1</text>
<text x="121.2" y="120.2">-VIN</text>
<text x="121.2" y="122.8">+VIN</text>
<text x="121.2" y="125.3">-VOUT</text>
<text x="137.2" y="122.8">U2</text>
<text x="137.2" y="125.3">NKE1212SC</text>
<text x="233.7" y="122.8">H2</text>
<text x="233.7" y="125.3">MountingHole</text>
<text x="233.7" y="120.2">MountingHole</text>
<text x="121.2" y="127.9">+VOUT</text>
<text x="201.6" y="128.6">C3</text>
<text x="233.7" y="127.9">H3</text>
<text x="233.7" y="130.4">MountingHole</text>
<text x="73.2" y="136.8">470nF</text>
<text x="74.9" y="134.2">C1</text>
<text x="83.6" y="133.7">L1</text>
<text x="233.7" y="132.9">H4</text>
<text x="233.7" y="135.5">MountingHole</text>
</g>
<g font-size="1.8">
<text x="67.3" y="67">+12V_{IN}</text>
<text x="162.6" y="67">+12V_{OUT} 2</text>
<text x="199.4" y="67">+5V_{OUT}</text>
<text x="58.4" y="72">GND</text>
<text x="172.7" y="86">GND</text>
<text x="194" y="86">GND</text>
<text x="215.9" y="88.6">+12V_{OUT}</text>
<text x="215.9" y="86">-12V_{OUT}</text>
<text x="215.9" y="91.1">+5V_{OUT}</text>
<text x="217.2" y="93.6">GND</text>
<text x="94" y="97.4">+12V_{OUT}</text>
<text x="215.9" y="96.2">-5V_{OUT}</text>
<text x="95.2" y="103.8">GND</text>
<text x="188" y="108.9">GND</text>
<text x="189.2" y="114">-5V_{OUT}</text>
<text x="101.6" y="119">GND</text>
<text x="100.3" y="124.1">-12V</text>
<text x="100.3" y="121.6">+12V_{OUT}</text>
<text x="188" y="120.3">+12V_{OUT}</text>
<text x="101.6" y="126.7">GND</text>
<text x="127" y="140.6">-12V_{OUT}</text>
</g>
</svg>
